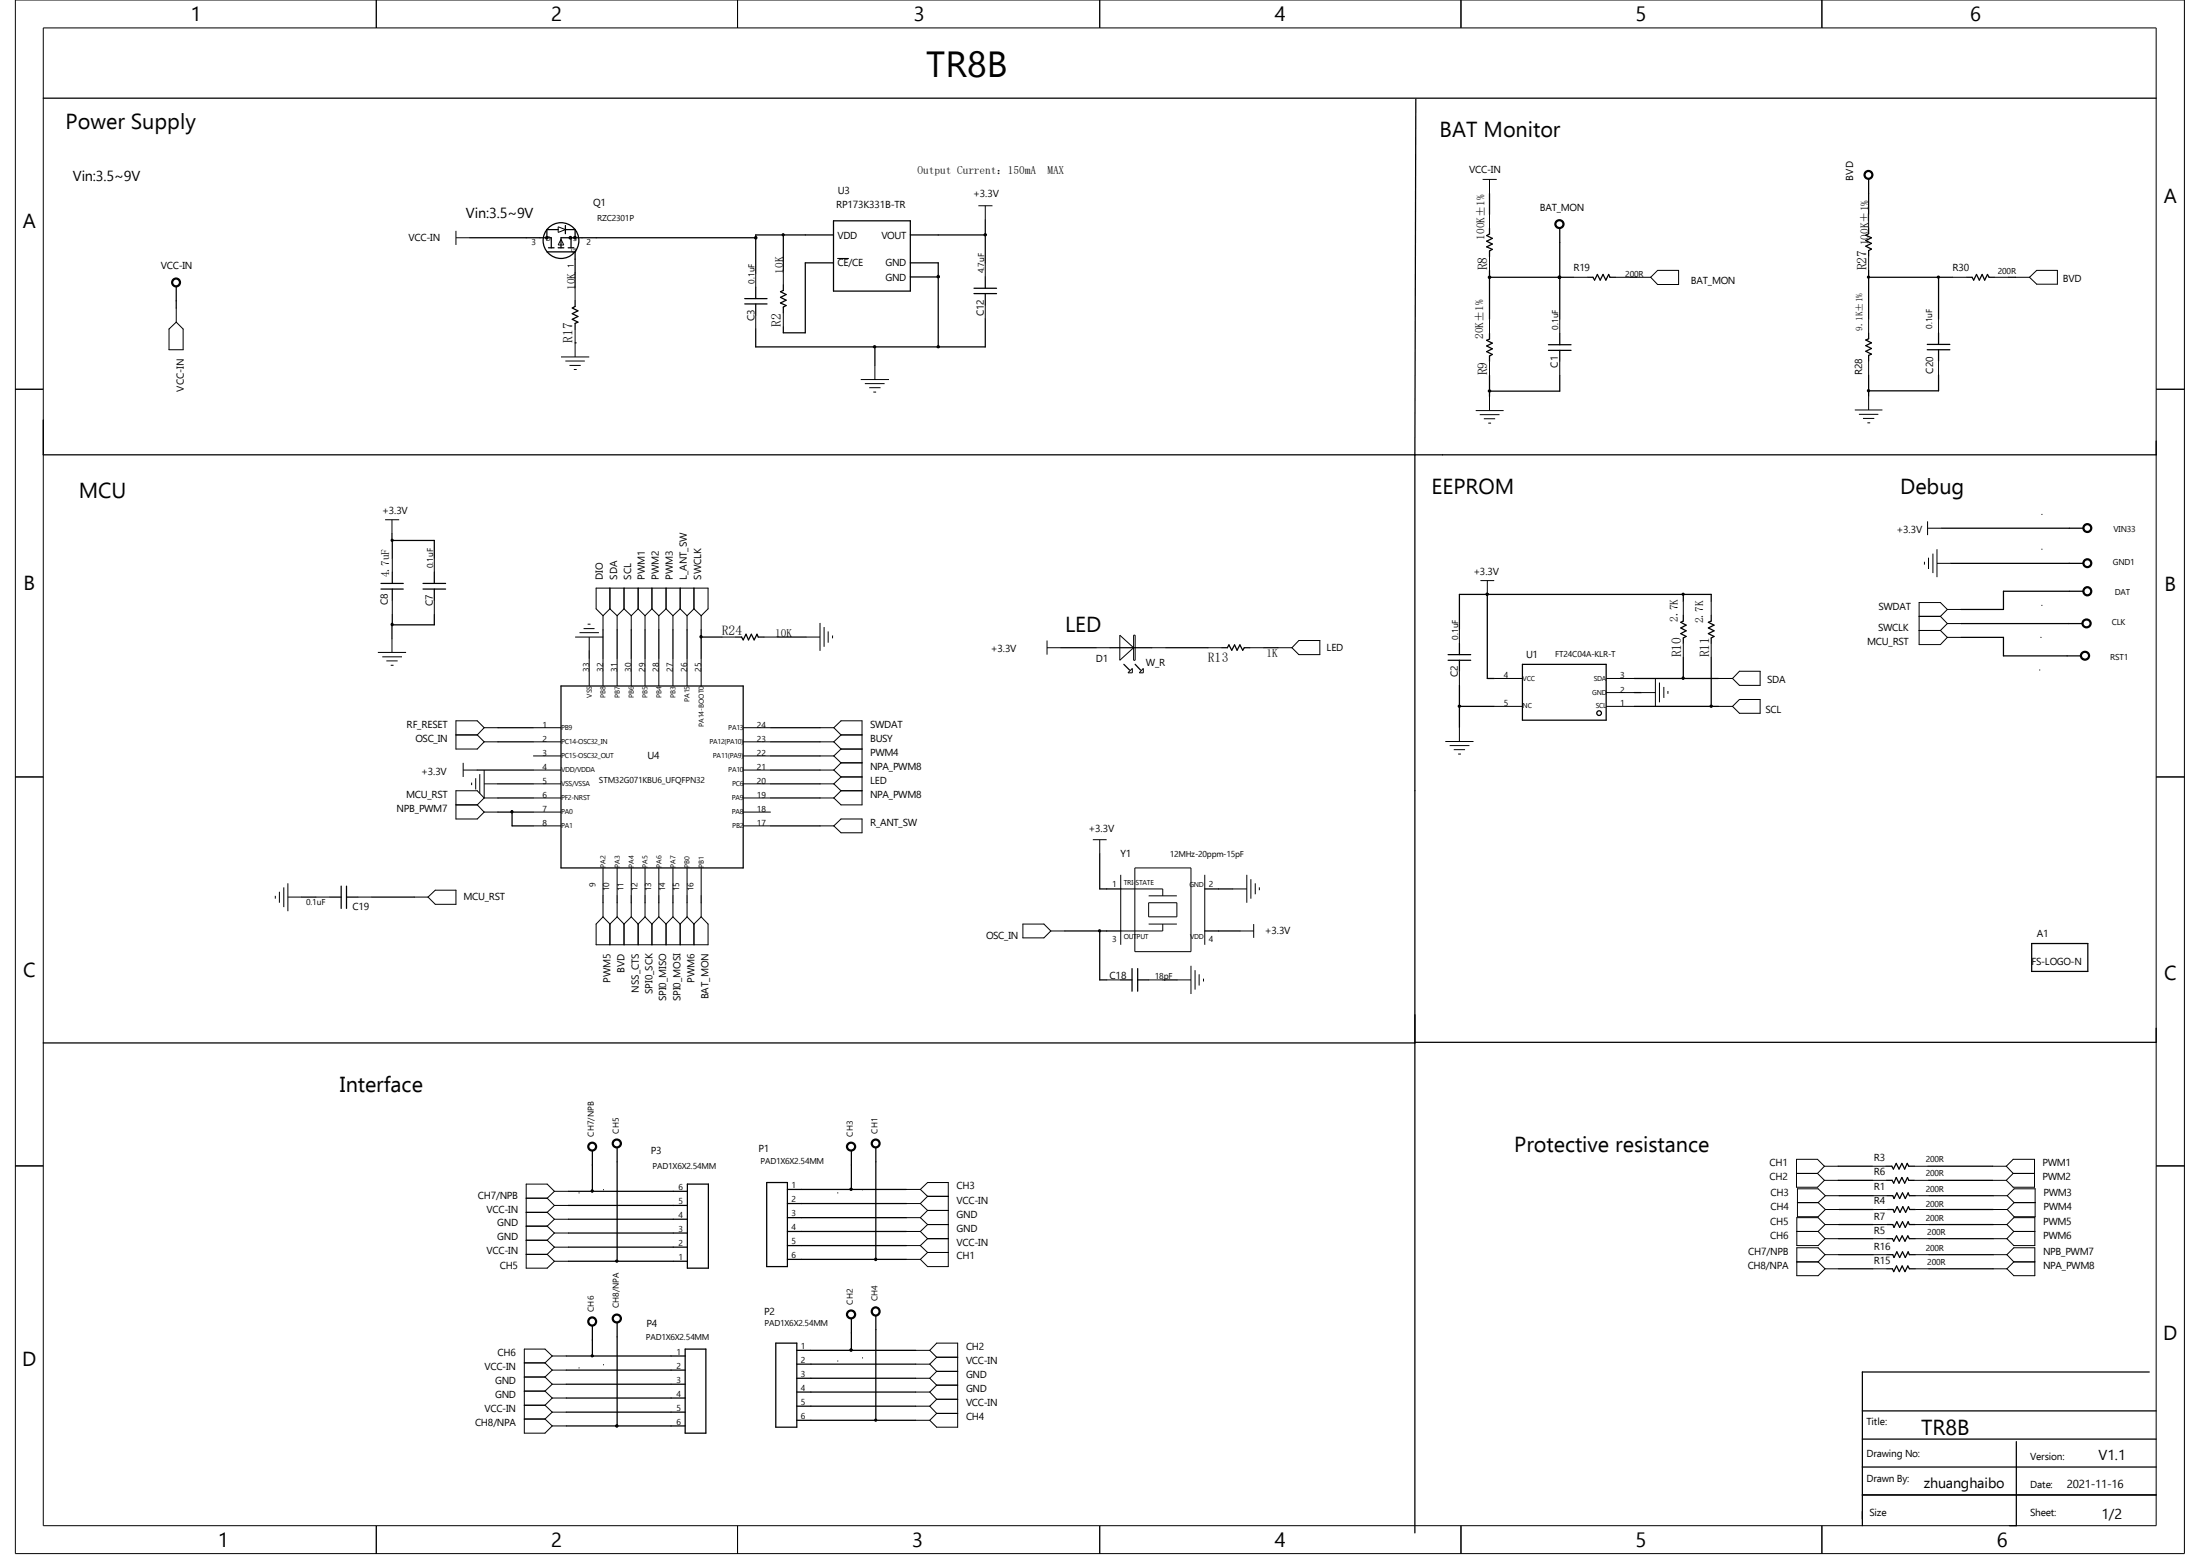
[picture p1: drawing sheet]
<svg xmlns="http://www.w3.org/2000/svg" width="297mm" height="210mm" viewBox="0 0 297 210" stroke-linecap="round" stroke-linejoin="round" font-family="sans-serif">
<g fill="none" stroke="#000" stroke-width=".14">
<path d="M2.1 0h292.8v209.7h-292.8zM5.8 3.8h285.3v202.1h-285.3zM50.8 0v3.8M99.6 0v3.8M148.5 0v3.8M197.2 0v3.8M246 0v3.8M61.6 31.2v1.9M61.6 32.1h1.9M75.4 30.6l.9 .4-.9 .4zM75.7 32.3l.4 .8h-.7zM77.6 38.7v1.9"/>
<path d="M102 36.9v1.9M105.7 36.5v1.9M113.1 34.9h1.5M132.1 27.8h1.9M133 27.8v1.9M133 35.5v1.9M200.2 24.2h1.9M201.1 24.2v1.9M201.1 29v1.8M201.1 34.6v1.9M212.4 37.4h1.9M218.1 37.4h1.9"/>
<path d="M220.9 37.4h1.9M223.8 36.5h2.8v1.9h-2.8l-1-1zM252.3 28.9v1.9M252.3 34.6v1.9M263.6 37.4h1.9M269.2 37.4h1.9M272.1 37.4h1.9M274 37.4l1-.9h2.7v1.9h-2.7zM2.1 52.5h3.7M22.8 44.4l1-.9 .9 .9v2.8h-1.9zM23.8 41.6v1.9M75.7 48.2h3.8"/>
<path d="M76.3 48.7h2.7M76.9 49.3h1.5M77.5 49.9h.4M77.6 44.4v3.8M102 42.5v1.9M105.7 42.2v1.9M116.2 51.2h3.8M116.8 51.8h2.6M117.3 52.3h1.6M117.9 52.9h.4M118.1 49.3v1.9M133 41.1v1.9"/>
<path d="M199.2 55.4h3.8M199.8 56h2.6M200.3 56.5h1.5M200.9 57.1h.4M201.1 43.1v1.9M201.1 48.8v1.9M201.1 53.5v1.9M210.6 43.1v1.9M210.6 48.8v1.9M250.4 55.3h3.7M251 55.9h2.6M251.5 56.5h1.5"/>
<path d="M252.1 57.1h.4M252.3 43.1v1.9M252.3 48.7v1.9M252.3 53.5v1.8M261.7 43.1v1.9M261.7 48.7v1.9M291.1 52.5h3.8M52 70.1h1.9M52.9 70.1v1.9M53 75.4v1.8M58.6 75.4v1.8M82.3 79.4v2.8"/>
<path d="M84.2 79.4v2.8M86.1 79.4v2.8M88 79.4v2.8M89.9 79.4v2.8M91.8 79.4v2.8M93.7 79.4v2.8M199.9 78.4h1.8M200.8 78.4v1.8M259.8 75.8v.4M260.2 71.3h1.9M260.2 70.4v1.8M260.3 75.3v1.5"/>
<path d="M260.9 74.7v2.6M261.5 76h1.9M261.5 74.1v3.8M275.6 69.4h.1M275.6 74.1h.1M51 88.1h3.8M51.6 88.6h2.7M52.2 89.2h1.5M52.7 89.8h.4M52.9 86.2v1.9M53 81v1.9M58.6 81v1.9"/>
<path d="M61.6 99.2h2.8M64.4 99.2l1 .9M65.4 98.2h1.8M65.4 98.2l-1-.9h-2.8v3.8h2.8l1-1M65.4 98.2l-1 1M72 98.2h3.7M77.6 86h3.8M78.2 85.4h2.7M78.8 84.8h1.5M79.3 84.2h.4M79.5 86v1.8M79.5 88.8v3.8"/>
<path d="M81.4 88.8v3.8M81.4 83.1v1.9M81.4 83.1l-.9-.9v-2.8h15.1v2.8l-.9 .9M82.3 82.2l1 .9M82.3 82.2l-.9 .9M83.3 83.1v1.9M83.3 88.8v3.8M84.2 82.2l1 .9M84.2 82.2l-.9 .9M85.2 83.1v1.9M85.2 88.8v3.8M86.1 82.2l-.9 .9"/>
<path d="M86.1 82.2l1 .9M87.1 83.1v1.9M87.1 88.8v3.8M88 82.2l.9 .9M88 82.2l-.9 .9M88.9 83.1v1.9M88.9 88.8v3.8M89.9 82.2l.9 .9M89.9 82.2l-1 .9M90.8 88.8v3.8M90.8 83.1v1.9M91.8 82.2l-1 .9"/>
<path d="M91.8 82.2l1 .9M92.8 83.1v1.9M92.8 88.8v3.8M93.7 82.2l1 .9M93.7 82.2l-.9 .9M94.7 83.1v1.9M94.7 88.8v3.8M97.5 86h1.9M100.3 98.2h3.8M103.1 86h1.9M108.8 86h1.9M110.7 84.1v3.7"/>
<path d="M110.7 98.2h1.9M111.3 84.6v2.7M111.8 85.2v1.5M112.4 85.8v.3M112.6 98.2l.9-.9h2.9v11.3h-2.9l-.9-.9M112.6 98.2l.9 1M113.5 99.2h2.9M113.5 99.2l-.9 .9M141.4 87.4h1.8M141.4 86.4v1.9M148 87.4h1.9M151.2 85.7l1.8 1.7-1.8 1.7z"/>
<path d="M152.9 90.2v.6h-.6zM153 85.7h.2v3.4h-.2zM154.3 90.2v.6h-.5zM155.5 87.4h1.9M163.1 87.4h1.9M168.7 87.4h1.9M172.5 87.4h1.9M175.3 86.4h2.9v1.9h-2.9l-.9-.9zM197 85v1.8M197 90.6v1.9M197 98.2v1.9M201.7 95.3h3.8"/>
<path d="M201.7 91.6h3.8M216.8 95.3h3.8M216.8 93.5h3.8M216.8 91.6h3.8M221.6 93.5h1.9M223.5 91.6v3.7M224 92.1v2.7M224.6 92.7v1.5M225.2 93.3v.3M227.2 81.2v1.9M227.2 86.8v1.9M231 81.2v1.9"/>
<path d="M231 86.8v1.9M232 95.3h1.9M232 91.6h1.9M233.9 95.3l.9-.9h2.8v1.9h-2.8zM234.8 90.6h2.8v1.9h-2.8l-.9-.9zM259.1 83.2h2.9M259.1 85.1h2.9M262 83.2l.9 1M262 85.1l.9 .9M262.9 82.3h1.9M262.9 82.3l-.9 .9M262.9 82.3l-.9-1h-2.9v5.7h2.9l.9-1"/>
<path d="M262.9 84.2h1.9M262.9 84.2l-.9 .9M262.9 86h1.9M275.3 90.4h.1M275.5 86h.1M275.6 81.7h.1M2.1 104.9h3.7M38.3 119.8v2.6M38.9 119.2v3.8M61.6 108.6h2.8M62.5 103.9h1.9M62.5 103v1.9"/>
<path d="M63.7 105.6v.4M64.2 105v1.6M64.4 108.6l1 1M64.8 104.5v2.6M65.4 100.1h1.8M65.4 107.7h1.8M65.4 109.6h1.8M65.4 107.7l-1-1h-2.8v3.8h2.8l1-.9M65.4 107.7l-1 .9M65.4 105.8h1.8M65.4 103.9v3.8M72 100.1h3.7"/>
<path d="M72 102h3.7M72 103.9h3.7M72 105.8h3.7M72 107.7h3.7M72 109.6h3.7M72 111.5h3.7M81.4 117.1v3.8M83.3 117.1v3.8M85.2 117.1v3.8M87.1 117.1v3.8M88.9 117.1v3.8M90.8 117.1v3.8"/>
<path d="M92.8 117.1v3.8M94.7 117.1v3.8M100.3 100.1h3.8M100.3 102h3.8M100.3 103.9h3.8M100.3 105.8h3.8M100.3 107.7h3.8M100.3 109.6h3.8M100.3 111.5h3.8M110.7 100.1h1.9M110.7 102h1.9M110.7 103.9h1.9"/>
<path d="M110.7 105.8h1.9M110.7 107.7h1.9M110.7 111.5h1.9M112.6 111.5l.9-1h2.9v1.9h-2.9zM112.6 105.8l.9 .9M112.6 100.1l.9 1M112.6 102l.9 1M112.6 103.9l.9 1M113.5 104.9h2.9M113.5 101.1h2.9M113.5 106.7h2.9M113.5 106.7l-.9 1"/>
<path d="M113.5 104.9l-.9 .9M113.5 103h2.9M113.5 101.1l-.9 .9M113.5 103l-.9 .9M147.5 113.3h1.9M148.5 113.3v1.9M151.3 118.1v9.4M151.3 120h5.7v.9M153.2 117.1h7.6v11.3h-7.6zM162.6 118.1v9.4M166.4 120h1.9M168.3 118.1v3.7"/>
<path d="M168.9 118.7v2.6M169.5 119.2v1.5M170 119.8v.3M195.1 100.1h3.8M195.7 100.6h2.7M196.3 101.2h1.5M196.8 101.8h.4M291.1 104.9h3.8M37.2 120.9v.4M37.7 120.4v1.4M38.9 121.1h1.8M42.6 121.1h1.9"/>
<path d="M48.3 121.1h1.9M55.9 121.1h1.9M57.8 121.1l1-1h2.8v1.9h-2.8zM81.4 121.8v1.9M81.4 123.7l-.9 1v2.8h15.1v-2.8l-.9-1M81.4 123.7l.9 1M82.3 124.7v2.8M83.3 121.8v1.9M83.3 123.7l.9 1M83.3 123.7l-1 1M84.2 124.7v2.8M85.2 121.8v1.9"/>
<path d="M85.2 123.7l.9 1M85.2 123.7l-1 1M86.1 124.7v2.8M87.1 121.8v1.9M87.1 123.7l.9 1M87.1 123.7l-1 1M88 124.7v2.8M88.9 121.8v1.9M88.9 123.7l1 1M88.9 123.7l-.9 1M89.9 124.7v2.8M90.8 121.8v1.9"/>
<path d="M90.8 123.7l1 1M90.8 123.7l-.9 1M91.8 124.7v2.8M92.8 121.8v1.9M92.8 123.7l.9 1M92.8 123.7l-1 1M93.7 124.7v2.8M94.7 121.8v1.9M94.7 123.7l-1 1M138.1 124.7h2.8l1 .9-1 1h-2.8zM141.9 125.6h1.9M149.4 132.2h1.9"/>
<path d="M155.1 120.9h3.8M155.1 124.7h3.8M155.1 121.8h3.8v1.9h-3.8zM155.1 132.2h1.9M157 124.7v.9h-5.7M158.9 132.2h1.9M160.8 130.3v3.9M161.3 130.9v2.7M161.9 131.5v1.5M162.5 132.1v.4M167.4 125.6h1.8M169.2 124.7v1.9"/>
<path d="M2.1 157.4h3.7M242.5 158.4h2.9M245.4 158.4l.9 .9M246.3 157.4h1.9M246.3 159.3h1.9M246.3 157.4l-.9 1M246.3 157.4l-.9-.9h-2.9v3.7h2.9l.9-.9M252.7 157.4h1.9M252.8 159.3h1.9M258.4 157.4h1.9M258.4 159.3h1.9M269 157.4h1.8"/>
<path d="M269 159.3h1.8M270.8 157.4l1-.9h2.9v3.7h-2.9l-1-.9M270.8 157.4l1 1M271.8 158.4h2.9M271.8 158.4l-1 .9M291.1 157.4h3.8M71 169.3h2.9M71 167.4h2.9M71 165.5h2.9M71 163.6h2.9M71 161.7h2.9M73.9 169.3l.9 .9"/>
<path d="M73.9 167.4l.9 .9M73.9 165.5l.9 .9M73.9 163.6l.9 .9M73.9 161.7l.9 1M74.8 170.2h2M74.8 160.8l-.9-1h-2.9v11.4h2.9l.9-1M74.8 168.3h2M74.8 168.3l-.9 1M74.8 166.4h2M74.8 166.4l-.9 1M74.8 164.5h2M74.8 164.5l-.9 1"/>
<path d="M74.8 162.7h2M74.8 162.7l-.9 .9M74.8 160.8h2M74.8 160.8l-.9 .9M78.1 161h.1M81.4 160.6h.1M113 161h.1M116.4 160.6h.1M122.3 168.1h1.9M122.3 166.2h1.9M122.3 164.3h1.9M122.3 160.5h1.9"/>
<path d="M122.3 162.4h1.9M122.3 170h1.9M124.2 160.5l1 1M124.2 160.5l1-.9h2.8v11.3h-2.8l-1-.9M124.2 162.4l1 1M124.2 164.3l1 1M124.2 166.2l1 1M124.2 168.1l1 .9M125.2 167.2h2.8M125.2 165.3h2.8M125.2 161.5h2.8M125.2 163.4h2.8"/>
<path d="M125.2 161.5l-1 .9M125.2 163.4l-1 .9M125.2 165.3l-1 .9M125.2 167.2l-1 .9M125.2 169h2.8M125.2 169l-1 1M242.6 166.2h2.8M242.6 170.3h2.8M242.7 162.3h2.7M245.4 162.3l1 .9M245.4 166.2l1 1M245.4 170.3l1 .9"/>
<path d="M246.4 167.2h1.8M246.4 165.3h1.8M246.4 171.2h1.8M246.4 169.3h1.8M246.4 165.3l-1-1h-2.8v3.8h2.8l1-.9M246.4 169.3l-1-.9h-2.8v3.8h2.8l1-1M246.4 165.3l-1 .9M246.4 169.3l-1 1M246.4 161.4h1.9M246.4 163.2h1.9M246.4 161.4l-1 .9M246.4 161.4l-1-1h-2.7v3.8h2.7l1-1"/>
<path d="M252.8 167.2h1.9M252.8 171.2h1.9M252.9 161.4h1.9M252.9 165.3h1.9M252.9 169.3h1.9M252.9 163.2h1.9M258.5 161.4h1.9M258.5 167.2h1.9M258.5 165.3h1.9M258.5 171.2h1.9M258.5 169.3h1.9M258.6 163.2h1.9"/>
<path d="M269.1 161.4h1.9M269.1 163.2h1.9M269.1 167.2h1.8M269.1 165.3h1.8M269.1 171.2h1.8M269.1 169.3h1.8M270.9 165.3l1-1h2.8v3.8h-2.8l-1-.9M270.9 169.3l1-.9h2.8v3.8h-2.8l-1-1M270.9 165.3l1 .9M270.9 169.3l1 1M271 161.4l.9-1h2.8v3.8h-2.8l-.9-1M271 161.4l.9 .9"/>
<path d="M271.9 166.2h2.8M271.9 166.2l-1 1M271.9 170.3h2.8M271.9 170.3l-1 .9M271.9 162.3h2.8M271.9 162.3l-.9 .9M70.8 183.9h2.8M70.8 185.8h2.8M70.8 187.7h2.8M70.8 189.7h2.8M70.8 191.5h2.8M73.6 183.9l.9 1"/>
<path d="M73.6 185.8l.9 1M73.6 187.7l.9 1M73.6 189.7l.9 .9M73.6 191.5l.9 .9M74.5 183h2M74.5 183l-.9 .9M74.5 183l-.9-.9h-2.8v11.3h2.8l.9-1M74.5 184.9h2M74.5 184.9l-.9 .9M74.5 186.8h2M74.5 186.8l-.9 .9M74.5 188.7h2"/>
<path d="M74.5 188.7l-.9 1M74.5 190.6h2M74.5 190.6l-.9 .9M74.5 192.4h2M78.1 184.6h.1M81.4 184.2h.1M113 183.7h.1M116.4 183.3h.1M123.6 182.2h1.9M123.6 184.1h1.9M123.6 186h1.9M123.6 187.9h1.9"/>
<path d="M123.6 189.8h1.9M123.6 191.7h1.9M125.5 182.2l.9 1M125.5 182.2l.9-.9h2.9v11.3h-2.9l-.9-.9M125.5 184.1l.9 1M125.5 186l.9 .9M125.5 187.9l.9 .9M125.5 189.8l.9 1M126.4 183.2h2.9M126.4 185.1h2.9M126.4 183.2l-.9 .9M126.4 186.9h2.9"/>
<path d="M126.4 185.1l-.9 .9M126.4 188.8h2.9M126.4 186.9l-.9 1M126.4 188.8l-.9 1M126.4 190.8h2.9M126.4 190.8l-.9 .9M50.8 205.9v3.8M99.6 205.9v3.8M148.5 205.9v3.8M197.2 205.9v3.8M246 205.9v3.8"/>
</g>
<g fill="none" stroke="#000" stroke-width=".17">
<path d="M5.8 13.3h285.3M191.1 13.4l-.1 48M23.8 38.7v2.9M63.5 32.1h10.9v1.3M73.8 34h3.8v4.7M74 33.4h.8M75.4 33.4h.7M75.4 31h-1.6v1.1M76.3 31h1.3v1.1M76.3 30.4v1.1M76.7 33.4h.8M77.1 32.1v1.3"/>
<path d="M102 38.8v1.5M102 32.1h-26.3v1.3M105.7 31.7v4.8M105.7 38.4v.8l-.3 .2 .7 .4-.7 .3 .7 .4-.7 .4 .7 .3-.4 .2v.8M112.5 31.7h-10.5v5.2M112.5 29.8h10.4v9.5h-10.4zM112.5 35.5h-3.8v9.4h-3v-.8M122.9 31.7h10.1M122.9 37.4h3.8M122.9 35.5h3.8v11.3M126.7 37.4h.1M131.5 39.6h3"/>
<path d="M131.5 38.9h3M133 29.7v5.8M133 37.4v1.5M133 39.6v1.5M201.1 26.1v2.9M201.1 30.8v.8l-.4 .2 .8 .4-.8 .4 .8 .3-.8 .4 .8 .4-.4 .2v.7M201.1 36.5v6.6M201.1 37.4h11.3M210.6 37.4h.1M210.6 30.8v12.3M214.3 37.4h.8l.2 .4 .3-.8 .4 .8 .4-.8 .4 .8 .4-.8 .1 .4h.8M220 37.4h.9"/>
<path d="M252.3 37.4h11.3M252.3 24.2v4.7M252.3 30.8v.7l-.4 .2 .7 .4-.7 .4 .7 .4-.7 .3 .7 .4-.3 .2v.8M252.3 36.5v6.6M261.7 37.4v5.7M265.5 37.4h.7l.2 .4 .4-.8 .4 .8 .4-.8 .3 .8 .4-.8 .2 .4h.7M271.1 37.4h1M5.8 56.7v4.7h285.3v-1.9M77.6 46.3h.1M77.6 40.6v.8l-.3 .2 .7 .4-.7 .3 .7 .4-.7 .4 .7 .4-.4 .1v.8M100.5 41h3M100.5 40.3h3"/>
<path d="M102 41v1.5M118.1 46.8v2.5M133 43v3.8h-31v-2.4M201.1 45v.8l-.4 .1 .8 .4-.8 .4 .8 .4-.8 .4 .8 .3-.4 .2v.8M201.1 50.7v2.8M209 47.3h3.1M209 46.5h3.1M210.6 45v1.5M210.6 47.3v1.5M210.6 50.7v2.1h-9.5M252.3 45v.7l-.4 .2 .7 .4-.7 .4 .7 .3-.7 .4 .7 .4-.3 .2v.7M252.3 50.6v2.9"/>
<path d="M260.2 47.2h3M260.2 46.5h3M261.7 45v1.5M261.7 47.2v1.5M261.7 50.6v2.1h-9.4M51.4 79.5h3M51.4 78.7h3M52.9 72v.9h5.7v2.5M53 72.9v2.5M53 77.2v1.5M53 79.5v1.5M57.1 79.5h3.1"/>
<path d="M57.1 78.7h3.1M58.6 77.2v1.5M58.6 79.5v1.5M191 61.4v145.5M262.1 71.3h19.2M263.4 76h17.9M281.3 79.8h-10.8v2.5h-5.7M53 82.9v1.4M58.6 82.9v1.4h-5.7v1.9M67.2 98.2h4.8M75.7 92.6h24.6v24.5h-24.6zM79.5 87.8v1"/>
<path d="M81.4 85v3.8M83.3 85v3.8M85.2 85v3.8M87.1 85v3.8M88.9 85v3.8M90.8 85v3.8M92.8 85v3.8M94.7 86h2.8M94.7 85v3.8M99.4 86h.7l.2 .4 .4-.8 .3 .8 .4-.8 .4 .8 .4-.8 .2 .4h.7M104.1 98.2h6.6M105 86h3.8"/>
<path d="M143.2 87.4h4.8M149.9 87.4h5.6M151.7 89.7l.8 .7M153.2 89.7l.8 .7M157.4 87.4h5.7M165 87.4h.7l.2-.4 .4 .8 .4-.8 .3 .8 .4-.8 .4 .8 .2-.4h.7M170.6 87.4h1.9M195.5 89.1h3M195.5 88.3h3M197 86.8v1.5M197 89.1v1.5M197 92.5v5.7"/>
<path d="M197 95.3h4.7M200.8 80.2h.1M200.8 80.2v11.4h.9M205.5 89.7h11.3v7.5h-11.3zM220.6 91.6h11.4M220.6 95.3h11.4M220.6 93.5h1M227.2 80.2v1M227.2 83.1v.7l-.3 .2 .7 .4-.7 .4 .7 .3-.7 .4 .7 .4-.4 .2v.7M227.2 88.7v2.9M231 81.2v-1h-34v4.8M231 83.1v.7l-.4 .2 .8 .4-.8 .4 .8 .3-.8 .4 .8 .4-.4 .2v.7"/>
<path d="M231 88.7v6.6M264.8 86h5.7v2.5h10.4M264.8 84.2h16.3M46.1 119.6v3M46.8 119.6v3M64.4 103.9h7.6M67.2 100.1h4.8M67.2 105.8h4.8M67.2 107.7h4.8M67.2 109.6h4.8M69.1 109.6v1.9h2.9M104.1 103.9h6.6"/>
<path d="M104.1 100.1h6.6M104.1 105.8h6.6M104.1 107.7h6.6M104.1 111.5h6.6M104.1 102h6.6M148.5 115.2v4.8h2.8M162.6 120h3.8M40.7 121.1h1.9M44.5 121.1h1.6M46.8 121.1h1.5M50.2 121.1h5.7M81.4 120.9v.9"/>
<path d="M83.3 120.9v.9M85.2 120.9v.9M87.1 120.9v.9M88.9 120.9v.9M90.8 120.9v.9M92.8 120.9v.9M94.7 120.9v.9M143.8 125.6h7.5M148.5 125.6v6.6h.9M151.3 132.2h1.5M152.8 130.7v3.1M153.6 130.7v3.1"/>
<path d="M153.6 132.2h1.5M157 132.2h1.9M162.6 125.6h4.8M274.3 127.3h7.6v3.8h-7.6zM291.1 138.8v1.9h-100.1M5.8 140.8h185.2M80 155.3v5.5M83.3 154.9v15.3M92.8 159.8h2.8v11.4h-2.8zM103.5 159.6h2.8v11.3h-2.8zM114.9 155.3v5.2M118.2 154.9v15.1"/>
<path d="M248.2 157.4h4.5M248.2 159.3h4.6M254.6 157.4h.8l.2 .4 .4-.8 .4 .8 .4-.8 .3 .8 .4-.8 .2 .4h.7M254.7 159.3h.7l.3 .4 .3-.8 .4 .8 .4-.8 .3 .8 .4-.8 .2 .4h.7M260.3 157.4h8.7M260.3 159.3h8.7M76.8 170.2h16M76.8 168.3h16M76.8 166.4h16M76.8 164.5h16M76.8 162.7h16M76.8 160.8h16"/>
<path d="M80 160.8h.1M80 178.9v4.1M83.3 178.5v13.9M106.3 160.5h16M106.3 162.4h16M106.3 164.3h16M106.3 166.2h16M106.3 168.1h16M106.3 170h16M114.9 160.5h.1M114.9 178v4.2M118.2 177.6v14.1"/>
<path d="M248.2 167.2h4.6M248.2 165.3h4.7M248.2 171.2h4.6M248.2 169.3h4.7M248.3 161.4h4.6M248.3 163.2h4.6M254.7 167.2h.8l.2 .3 .3-.7 .4 .7 .4-.7 .4 .7 .4-.7 .2 .4h.7M254.7 171.2h.8l.2 .4 .3-.7 .4 .7 .4-.7 .4 .7 .4-.7 .2 .3h.7M254.8 161.4h.7l.2 .4 .4-.8 .4 .8 .3-.8 .4 .8 .4-.8 .2 .4h.7M254.8 165.3h.7l.2 .4 .4-.8 .4 .8 .3-.8 .4 .8 .4-.8 .2 .4h.7M254.8 169.3h.7l.2 .4 .4-.7 .4 .7 .3-.7 .4 .7 .4-.7 .2 .3h.7M254.8 163.2h.8l.1 .4 .4-.7 .4 .7 .4-.7 .4 .7 .3-.7 .2 .3h.8"/>
<path d="M260.4 167.2h8.7M260.4 171.2h8.7M260.4 161.4h8.7M260.4 165.3h8.7M260.4 169.3h8.7M260.5 163.2h8.6M76.5 183h16M76.5 184.9h16M76.5 186.8h16M76.5 188.7h16M76.5 190.6h16M76.5 192.4h16"/>
<path d="M80 183h.1M92.5 182.1h2.8v11.3h-2.8zM104.7 181.3h2.9v11.3h-2.9zM107.6 182.2h16M107.6 184.1h16M107.6 186h16M107.6 187.9h16M107.6 189.8h16M107.6 191.7h16M114.9 182.2h.1M251.4 198h39.7M251.4 194.2h39.7"/>
<path d="M251.4 190.4h39.7M272.2 194.6v11.3h-.9M290.2 185.2h-38.8v20.7M251.4 201.8h39.7"/>
<circle cx="73.8" cy="32.1" r=".16"/>
<circle cx="75.7" cy="32.5" r="2.41"/>
<circle cx="77" cy="32.1" r=".17"/>
<circle cx="77.6" cy="32.1" r=".16"/>
<circle cx="215.9" cy="96.2" r=".32"/>
</g>
<g fill="none" stroke="#000" stroke-width=".3">
<circle cx="23.8" cy="38.1" r=".53"/>
<circle cx="210.5" cy="30.2" r=".54"/>
<circle cx="252.2" cy="23.6" r=".53"/>
<circle cx="281.8" cy="79.8" r=".54"/>
<circle cx="281.8" cy="76" r=".53"/>
<circle cx="281.8" cy="71.3" r=".53"/>
<circle cx="281.5" cy="88.5" r=".54"/>
<circle cx="281.7" cy="84.1" r=".54"/>
<circle cx="79.9" cy="154.7" r=".53"/>
<circle cx="83.3" cy="154.3" r=".54"/>
<circle cx="114.9" cy="154.7" r=".54"/>
<circle cx="118.2" cy="154.3" r=".53"/>
<circle cx="79.9" cy="178.4" r=".54"/>
<circle cx="83.3" cy="177.9" r=".54"/>
<circle cx="114.9" cy="177.4" r=".54"/>
<circle cx="118.2" cy="177" r=".54"/>
</g>
<g fill="#000" stroke="#000" stroke-width=".14">
<path d="M132.9 31.6h.2v.2h-.2z" fill-rule="evenodd"/>
<path d="M117.9 46.7h.3v.2h-.3z" fill-rule="evenodd"/>
<path d="M126.5 46.7h.3v.2h-.3z" fill-rule="evenodd"/>
<path d="M201 52.7h.2v.2h-.2z" fill-rule="evenodd"/>
<path d="M196.9 95.2h.2v.2h-.2z" fill-rule="evenodd"/>
<path d="M230.9 95.2h.2v.2h-.2z" fill-rule="evenodd"/>
<path d="M83.1 170.1h.3v.2h-.3z" fill-rule="evenodd"/>
<path d="M114.8 160.4h.2v.2h-.2z" fill-rule="evenodd"/>
<circle cx="102" cy="32.1" r=".17"/>
<circle cx="105.7" cy="31.7" r=".15"/>
<circle cx="126.7" cy="37.3" r=".17"/>
<circle cx="201.1" cy="37.4" r=".17"/>
<circle cx="210.5" cy="37.4" r=".17"/>
<circle cx="252.2" cy="37.4" r=".15"/>
<circle cx="261.7" cy="37.4" r=".15"/>
<circle cx="252.2" cy="52.7" r=".15"/>
<circle cx="52.9" cy="72.9" r=".15"/>
<circle cx="52.9" cy="84.3" r=".16"/>
<circle cx="94.6" cy="85.9" r=".16"/>
<circle cx="200.8" cy="80.2" r=".15"/>
<circle cx="227.2" cy="91.5" r=".16"/>
<circle cx="227.2" cy="80.2" r=".15"/>
<circle cx="69.1" cy="109.5" r=".16"/>
<circle cx="148.4" cy="125.6" r=".15"/>
<circle cx="79.9" cy="160.7" r=".16"/>
<circle cx="118.2" cy="170" r=".16"/>
<circle cx="79.9" cy="183" r=".15"/>
<circle cx="83.3" cy="192.4" r=".17"/>
<circle cx="114.9" cy="182.2" r=".17"/>
<circle cx="118.2" cy="191.7" r=".15"/>
</g>
<text font-size="4.9" x="125.1" y="10.4">TR8B</text>
<g font-size="2.9">
<text x="8.8" y="17.4">Power Supply</text>
<text x="194.3" y="18.5">BAT Monitor</text>
<text x="10.6" y="67.3">MCU</text>
<text x="193.2" y="66.7">EEPROM</text>
<text x="256.5" y="66.7">Debug</text>
<text x="143.8" y="85.3">LED</text>
<text x="45.9" y="147.4">Interface</text>
<text x="204.4" y="155.5">Protective resistance</text>
<text x="259.4" y="193.6">TR8B</text>
</g>
<g font-size="2.7">
<text x="25.7" y="2.9">1</text>
<text x="74.4" y="2.9">2</text>
<text x="123.4" y="2.9">3</text>
<text x="172.1" y="2.9">4</text>
<text x="220.8" y="2.9">5</text>
<text x="266" y="2.9">6</text>
<text x="292.1" y="27.4">A</text>
<text x="3.1" y="30.8">A</text>
<text x="3.2" y="79.6">B</text>
<text x="292.2" y="79.8">B</text>
<text x="3.1" y="131.9">C</text>
<text x="292.1" y="132.3">C</text>
<text x="3" y="184.4">D</text>
<text x="292" y="180.8">D</text>
<text x="29.4" y="208.8">1</text>
<text x="74.4" y="208.8">2</text>
<text x="123.1" y="208.8">3</text>
<text x="172.1" y="208.8">4</text>
<text x="220.8" y="208.8">5</text>
<text x="269.6" y="208.8">6</text>
</g>
<g font-size="1.9">
<text x="9.8" y="24.4">Vin:3.5~9V</text>
<text x="62.9" y="29.5">Vin:3.5~9V</text>
<text x="283.3" y="197">V1.1</text>
<text x="259.7" y="200.8">zhuanghaibo</text>
<text x="283.7" y="205">1/2</text>
</g>
<g font-size="1.8">
<text x="200.8" y="36.5" transform="rotate(-90 200.8 36.5)">R8</text>
<text x="252" y="36.5" transform="rotate(-90 252 36.5)">R27</text>
<text x="77.3" y="46.3" transform="rotate(-90 77.3 46.3)">R17</text>
<text x="105.4" y="44.1" transform="rotate(-90 105.4 44.1)">R2</text>
<text x="200.8" y="50.7" transform="rotate(-90 200.8 50.7)">R9</text>
<text x="97.5" y="85.6">R24</text>
<text x="163.1" y="89.3">R13</text>
<text x="226.9" y="88.7" transform="rotate(-90 226.9 88.7)">R10</text>
<text x="230.7" y="88.7" transform="rotate(-90 230.7 88.7)">R11</text>
</g>
<text font-size="1.6" x="279" y="200.8">2021-11-16</text>
<g font-size="1.5">
<text x="123.9" y="23.5">Output Current：150mA</text>
<text x="141.4" y="23.5">MAX</text>
<text x="200.4" y="32.3" transform="rotate(-90 200.4 32.3)">100K±1%</text>
<text x="252.3" y="33.1" transform="rotate(-90 252.3 33.1)">100K±1%</text>
<text x="77.6" y="39.1" transform="rotate(-90 77.6 39.1)">10K</text>
<text x="105.7" y="36.9" transform="rotate(-90 105.7 36.9)">10K</text>
<text x="200.2" y="45.8" transform="rotate(-90 200.2 45.8)">20K±1%</text>
<text x="52.5" y="77.9" transform="rotate(-90 52.5 77.9)">4.7uF</text>
<text x="226.5" y="83.9" transform="rotate(-90 226.5 83.9)">2.7K</text>
<text x="104.6" y="86">10K</text>
<text x="171" y="88.7">1K</text>
<text x="229.9" y="84.1" transform="rotate(-90 229.9 84.1)">2.7K</text>
</g>
<g font-size="1.4">
<text x="198.4" y="23.3">VCC-IN</text>
<text x="80.1" y="27.8">Q1</text>
<text x="112.9" y="28">RP173K331B-TR</text>
<text x="113.1" y="26.1">U3</text>
<text x="131.4" y="26.6">+3.3V</text>
<text x="207.9" y="28.4">BAT_MON</text>
<text x="250.2" y="24.4" transform="rotate(-90 250.2 24.4)">BVD</text>
<text x="55.2" y="32.5">VCC-IN</text>
<text x="113.1" y="36">CE/CE</text>
<text x="113.1" y="32.2">VDD</text>
<text x="119" y="32.2">VOUT</text>
<text x="119.5" y="36">GND</text>
<text x="21.7" y="36.3">VCC-IN</text>
<text x="119.5" y="37.9">GND</text>
<text x="212.4" y="36.6">R19</text>
<text x="228.3" y="38.3">BAT_MON</text>
<text x="263.6" y="36.5">R30</text>
<text x="278.5" y="38">BVD</text>
<text x="101.8" y="43.4" transform="rotate(-90 101.8 43.4)">C3</text>
<text x="132.8" y="42.7" transform="rotate(-90 132.8 42.7)">C12</text>
<text x="24.8" y="52.9" transform="rotate(-90 24.8 52.9)">VCC-IN</text>
<text x="210.3" y="49.6" transform="rotate(-90 210.3 49.6)">C1</text>
<text x="251.4" y="50.6" transform="rotate(-90 251.4 50.6)">R28</text>
<text x="261" y="50.4" transform="rotate(-90 261 50.4)">C20</text>
<text x="51.6" y="69.4">+3.3V</text>
<text x="256" y="72">+3.3V</text>
<text x="198.9" y="77.6">+3.3V</text>
<text x="52.4" y="81.7" transform="rotate(-90 52.4 81.7)">C8</text>
<text x="58.5" y="81.8" transform="rotate(-90 58.5 81.8)">C7</text>
<text x="81.4" y="78.2" transform="rotate(-90 81.4 78.2)">DIO</text>
<text x="83.3" y="78.2" transform="rotate(-90 83.3 78.2)">SDA</text>
<text x="85.2" y="78.2" transform="rotate(-90 85.2 78.2)">SCL</text>
<text x="87.1" y="78.2" transform="rotate(-90 87.1 78.2)">PWM1</text>
<text x="88.9" y="78.2" transform="rotate(-90 88.9 78.2)">PWM2</text>
<text x="90.8" y="78.2" transform="rotate(-90 90.8 78.2)">PWM3</text>
<text x="92.7" y="78.2" transform="rotate(-90 92.7 78.2)">L_ANT_SW</text>
<text x="94.6" y="78.2" transform="rotate(-90 94.6 78.2)">SWCLK</text>
<text x="253.6" y="82.3">SWDAT</text>
<text x="133.8" y="88">+3.3V</text>
<text x="147.9" y="89.3">D1</text>
<text x="154.7" y="89.8">W_R</text>
<text x="179.1" y="87.8">LED</text>
<text x="206" y="88.7">U1</text>
<text x="252.1" y="87.1">MCU_RST</text>
<text x="253.5" y="85.2">SWCLK</text>
<text x="196.8" y="91.4" transform="rotate(-90 196.8 91.4)">C2</text>
<text x="238.6" y="92.1">SDA</text>
<text x="54.9" y="98.2">RF_RESET</text>
<text x="56.1" y="100.1">OSC_IN</text>
<text x="117.5" y="100.1">BUSY</text>
<text x="117.5" y="98.2">SWDAT</text>
<text x="238.3" y="96.3">SCL</text>
<text x="54.8" y="107.7">MCU_RST</text>
<text x="56.8" y="104.7">+3.3V</text>
<text x="87.4" y="102.4">U4</text>
<text x="117.5" y="107.7">NPA_PWM8</text>
<text x="117.5" y="105.8">LED</text>
<text x="117.5" y="102">PWM4</text>
<text x="117.5" y="103.9">NPA_PWM8</text>
<text x="53.5" y="109.6">NPB_PWM7</text>
<text x="117.5" y="111.5">R_ANT_SW</text>
<text x="147" y="112.2">+3.3V</text>
<text x="151.3" y="115.7">Y1</text>
<text x="47.6" y="122.8">C19</text>
<text x="62.6" y="121.5">MCU_RST</text>
<text x="84.3" y="131.3" transform="rotate(-90 84.3 131.3)">BVD</text>
<text x="133.1" y="126.8">OSC_IN</text>
<text x="170.8" y="126">+3.3V</text>
<text x="274.2" y="130.2">FS-LOGO-N</text>
<text x="275" y="126.4">A1</text>
<text x="82.4" y="132.6" transform="rotate(-90 82.4 132.6)">PWM5</text>
<text x="86.2" y="134" transform="rotate(-90 86.2 134)">NSS_CTS</text>
<text x="88.1" y="134.2" transform="rotate(-90 88.1 134.2)">SPI0_SCK</text>
<text x="89.9" y="135.1" transform="rotate(-90 89.9 135.1)">SPI0_MISO</text>
<text x="91.9" y="135.1" transform="rotate(-90 91.9 135.1)">SPI0_MOSI</text>
<text x="93.8" y="132.6" transform="rotate(-90 93.8 132.6)">PWM6</text>
<text x="95.7" y="134.9" transform="rotate(-90 95.7 134.9)">BAT_MON</text>
<text x="149.8" y="132.1">C18</text>
<text x="87.9" y="155.7">P3</text>
<text x="102.4" y="155.5">P1</text>
<text x="64.5" y="161.8">CH7/NPB</text>
<text x="129.1" y="160.5">CH3</text>
<text x="238.9" y="157.4">CH1</text>
<text x="238.9" y="159.3">CH2</text>
<text x="239" y="161.4">CH3</text>
<text x="253" y="156.7">R3</text>
<text x="253" y="158.6">R6</text>
<text x="253" y="160.7">R1</text>
<text x="275.7" y="157.4">PWM1</text>
<text x="275.7" y="159.3">PWM2</text>
<text x="275.9" y="161.4">PWM3</text>
<text x="65.7" y="163.7">VCC-IN</text>
<text x="67.1" y="167.4">GND</text>
<text x="67.1" y="165.5">GND</text>
<text x="129.1" y="162.4">VCC-IN</text>
<text x="129.1" y="164.3">GND</text>
<text x="129.1" y="166.2">GND</text>
<text x="239" y="167.2">CH6</text>
<text x="239" y="165.3">CH5</text>
<text x="239" y="163.2">CH4</text>
<text x="253" y="162.5">R4</text>
<text x="253" y="166.5">R5</text>
<text x="253" y="164.6">R7</text>
<text x="275.8" y="167.2">PWM6</text>
<text x="275.8" y="165.3">PWM5</text>
<text x="275.9" y="163.2">PWM4</text>
<text x="65.7" y="169.3">VCC-IN</text>
<text x="67.5" y="171.2">CH5</text>
<text x="129.1" y="168.1">VCC-IN</text>
<text x="129.1" y="170">CH1</text>
<text x="235.9" y="171.2">CH8/NPA</text>
<text x="236" y="169.3">CH7/NPB</text>
<text x="253" y="170.6">R15</text>
<text x="253" y="168.7">R16</text>
<text x="275.8" y="171.2">NPA_PWM8</text>
<text x="275.8" y="169.3">NPB_PWM7</text>
<text x="87.3" y="179.1">P4</text>
<text x="103.2" y="177.4">P2</text>
<text x="65.4" y="184.9">VCC-IN</text>
<text x="67.2" y="183">CH6</text>
<text x="130.4" y="182.2">CH2</text>
<text x="130.4" y="184.1">VCC-IN</text>
<text x="65.4" y="190.6">VCC-IN</text>
<text x="66.8" y="186.8">GND</text>
<text x="66.8" y="188.7">GND</text>
<text x="130.4" y="186">GND</text>
<text x="130.4" y="187.9">GND</text>
<text x="130.4" y="189.8">VCC-IN</text>
<text x="130.4" y="191.7">CH4</text>
<text x="64.1" y="192.5">CH8/NPA</text>
<text x="252" y="196.6">Drawing No:</text>
<text x="252" y="192.3">Title:</text>
<text x="274.1" y="197">Version:</text>
<text x="252" y="200.1">Drawn By:</text>
<text x="274.1" y="200.8">Date:</text>
<text x="252.4" y="204.6">Size</text>
<text x="274.1" y="204.6">Sheet:</text>
</g>
<text font-size="1.3" x="251.4" y="44.6" transform="rotate(-90 251.4 44.6)">9.1K±1%</text>
<g font-size="1.1">
<text x="80.6" y="29.9">RZC2301P</text>
<text x="71.8" y="33.1">3</text>
<text x="79.2" y="33.1">2</text>
<text x="77.5" y="36.1" transform="rotate(-90 77.5 36.1)">1</text>
<text x="101.9" y="38.3" transform="rotate(-90 101.9 38.3)">0.1uF</text>
<text x="132.8" y="36.9" transform="rotate(-90 132.8 36.9)">4.7uF</text>
<text x="219.4" y="37.4">200R</text>
<text x="269.7" y="37">200R</text>
<text x="210.4" y="44.5" transform="rotate(-90 210.4 44.5)">0.1uF</text>
<text x="260.9" y="44.4" transform="rotate(-90 260.9 44.4)">0.1uF</text>
<text x="285.3" y="71.8">VIN33</text>
<text x="58.5" y="76.7" transform="rotate(-90 58.5 76.7)">0.1uF</text>
<text x="285.2" y="76.2">GND1</text>
<text x="285.5" y="80.3">DAT</text>
<text x="196.9" y="86.3" transform="rotate(-90 196.9 86.3)">0.1uF</text>
<text x="209.9" y="88.7">FT24C04A-KLR-T</text>
<text x="284.9" y="89.1">RST1</text>
<text x="285.1" y="84.3">CLK</text>
<text x="79.5" y="90.7" transform="rotate(-90 79.5 90.7)">33</text>
<text x="81.4" y="90.7" transform="rotate(-90 81.4 90.7)">32</text>
<text x="83.3" y="90.7" transform="rotate(-90 83.3 90.7)">31</text>
<text x="85.2" y="90.7" transform="rotate(-90 85.2 90.7)">30</text>
<text x="87.1" y="90.7" transform="rotate(-90 87.1 90.7)">29</text>
<text x="88.9" y="90.7" transform="rotate(-90 88.9 90.7)">28</text>
<text x="90.8" y="90.7" transform="rotate(-90 90.8 90.7)">27</text>
<text x="92.8" y="90.7" transform="rotate(-90 92.8 90.7)">26</text>
<text x="94.7" y="90.7" transform="rotate(-90 94.7 90.7)">25</text>
<text x="203" y="91.6">4</text>
<text x="203" y="95.3">5</text>
<text x="218.7" y="95.3">1</text>
<text x="218.7" y="93.5">2</text>
<text x="218.7" y="91.6">3</text>
<text x="73.2" y="98.2">1</text>
<text x="73.2" y="100.1">2</text>
<text x="102.2" y="100.1">23</text>
<text x="102.2" y="98.2">24</text>
<text x="73.2" y="102">3</text>
<text x="73.2" y="103.9">4</text>
<text x="73.2" y="105.8">5</text>
<text x="73.2" y="107.7">6</text>
<text x="80.9" y="105.7">STM32G071KBU6_UFQFPN32</text>
<text x="102.2" y="107.7">19</text>
<text x="102.2" y="105.8">20</text>
<text x="102.2" y="103.9">21</text>
<text x="102.2" y="102">22</text>
<text x="73.2" y="109.6">7</text>
<text x="73.2" y="111.5">8</text>
<text x="102.2" y="111.5">17</text>
<text x="102.2" y="109.6">18</text>
<text x="80.4" y="119.7" transform="rotate(-90 80.4 119.7)">9</text>
<text x="150.2" y="119.8">1</text>
<text x="157.9" y="115.7">12MHz-20ppm-15pF</text>
<text x="163.2" y="119.8">2</text>
<text x="41.3" y="122.1">0.1uF</text>
<text x="82.3" y="120.3" transform="rotate(-90 82.3 120.3)">10</text>
<text x="84.2" y="120.3" transform="rotate(-90 84.2 120.3)">11</text>
<text x="86.1" y="120.3" transform="rotate(-90 86.1 120.3)">12</text>
<text x="87.9" y="120.3" transform="rotate(-90 87.9 120.3)">13</text>
<text x="89.8" y="120.3" transform="rotate(-90 89.8 120.3)">14</text>
<text x="91.7" y="120.3" transform="rotate(-90 91.7 120.3)">15</text>
<text x="93.6" y="120.3" transform="rotate(-90 93.6 120.3)">16</text>
<text x="150.2" y="127.1">3</text>
<text x="163.2" y="127.1">4</text>
<text x="155.9" y="132.1">18pF</text>
<text x="80.2" y="153.4" transform="rotate(-90 80.2 153.4)">CH7/NPB</text>
<text x="83.5" y="153" transform="rotate(-90 83.5 153)">CH5</text>
<text x="115.1" y="153.4" transform="rotate(-90 115.1 153.4)">CH3</text>
<text x="118.5" y="153" transform="rotate(-90 118.5 153)">CH1</text>
<text x="88.1" y="157.7">PAD1X6X2.54MM</text>
<text x="91.6" y="160.6">6</text>
<text x="102.7" y="157.1">PAD1X6X2.54MM</text>
<text x="106.9" y="160.4">1</text>
<text x="260" y="156.8">200R</text>
<text x="260" y="158.7">200R</text>
<text x="260" y="160.8">200R</text>
<text x="91.6" y="166.2">3</text>
<text x="91.6" y="164.3">4</text>
<text x="91.6" y="162.5">5</text>
<text x="106.9" y="162.2">2</text>
<text x="106.9" y="164.1">3</text>
<text x="106.9" y="166">4</text>
<text x="106.9" y="167.9">5</text>
<text x="260" y="162.9">200R</text>
<text x="260" y="164.8">200R</text>
<text x="260.2" y="166.7">200R</text>
<text x="91.6" y="170.1">1</text>
<text x="91.6" y="168.1">2</text>
<text x="106.9" y="169.8">6</text>
<text x="260" y="168.8">200R</text>
<text x="260.2" y="170.7">200R</text>
<text x="80.2" y="177" transform="rotate(-90 80.2 177)">CH6</text>
<text x="83.5" y="176.6" transform="rotate(-90 83.5 176.6)">CH8/NPA</text>
<text x="103.2" y="178.9">PAD1X6X2.54MM</text>
<text x="115.1" y="176.1" transform="rotate(-90 115.1 176.1)">CH2</text>
<text x="118.5" y="175.6" transform="rotate(-90 118.5 175.6)">CH4</text>
<text x="87.2" y="180.8">PAD1X6X2.54MM</text>
<text x="91.3" y="182.8">1</text>
<text x="91.3" y="184.7">2</text>
<text x="108.1" y="182">1</text>
<text x="108.1" y="183.9">2</text>
<text x="108.1" y="185.8">3</text>
<text x="91.3" y="186.6">3</text>
<text x="91.3" y="188.5">4</text>
<text x="91.3" y="190.4">5</text>
<text x="108.1" y="187.7">4</text>
<text x="108.1" y="189.6">5</text>
<text x="108.1" y="191.5">6</text>
<text x="91.3" y="192.3">6</text>
</g>
<g font-size="1">
<text x="73.7" y="32.6">D</text>
<text x="77.4" y="32.6">S</text>
<text x="77.8" y="34.2" transform="rotate(-90 77.8 34.2)">G</text>
<text x="79.9" y="94.2" transform="rotate(-90 79.9 94.2)">VSS</text>
<text x="81.8" y="94.2" transform="rotate(-90 81.8 94.2)">PB8</text>
<text x="83.7" y="94.2" transform="rotate(-90 83.7 94.2)">PB7</text>
<text x="85.6" y="94.2" transform="rotate(-90 85.6 94.2)">PB6</text>
<text x="87.4" y="94.2" transform="rotate(-90 87.4 94.2)">PB5</text>
<text x="89.3" y="94.2" transform="rotate(-90 89.3 94.2)">PB4</text>
<text x="91.2" y="94.2" transform="rotate(-90 91.2 94.2)">PB3</text>
<text x="93.1" y="94.8" transform="rotate(-90 93.1 94.8)">PA15</text>
<text x="205.6" y="91.8">VCC</text>
<text x="205.6" y="95.6">NC</text>
<text x="215" y="93.8">GND</text>
<text x="215.2" y="91.8">SDA</text>
<text x="215.4" y="95.6">SCL</text>
<text x="75.7" y="98.5">PB9</text>
<text x="75.7" y="100.4">PC14-OSC32_IN</text>
<text x="95" y="98.2" transform="rotate(-90 95 98.2)">PA14-BOOT0</text>
<text x="95.8" y="100.4">PA12(PA10)</text>
<text x="98.3" y="98.5">PA13</text>
<text x="75.7" y="102.3">PC15-OSC32_OUT</text>
<text x="75.7" y="104.2">VDD/VDDA</text>
<text x="75.7" y="106.1">VSS/VSSA</text>
<text x="75.7" y="108">PF2-NRST</text>
<text x="96.2" y="102.3">PA11(PA9)</text>
<text x="98.3" y="104.2">PA10</text>
<text x="98.8" y="108">PA9</text>
<text x="98.8" y="106.1">PC6</text>
<text x="75.7" y="109.9">PA0</text>
<text x="75.7" y="111.7">PA1</text>
<text x="98.8" y="109.9">PA8</text>
<text x="98.9" y="111.7">PB2</text>
<text x="81.8" y="117.1" transform="rotate(-90 81.8 117.1)">PA2</text>
<text x="83.7" y="117.1" transform="rotate(-90 83.7 117.1)">PA3</text>
<text x="85.6" y="117.1" transform="rotate(-90 85.6 117.1)">PA4</text>
<text x="87.4" y="117.1" transform="rotate(-90 87.4 117.1)">PA5</text>
<text x="89.3" y="117.1" transform="rotate(-90 89.3 117.1)">PA6</text>
<text x="91.2" y="117.1" transform="rotate(-90 91.2 117.1)">PA7</text>
<text x="93.1" y="117.1" transform="rotate(-90 93.1 117.1)">PB0</text>
<text x="95" y="117.1" transform="rotate(-90 95 117.1)">PB1</text>
<text x="151.7" y="119.5">TRI-STATE</text>
<text x="160.6" y="119.7">GND</text>
<text x="151.7" y="126.7">OUTPUT</text>
<text x="160.7" y="126.7">VDD</text>
</g>
</svg>
